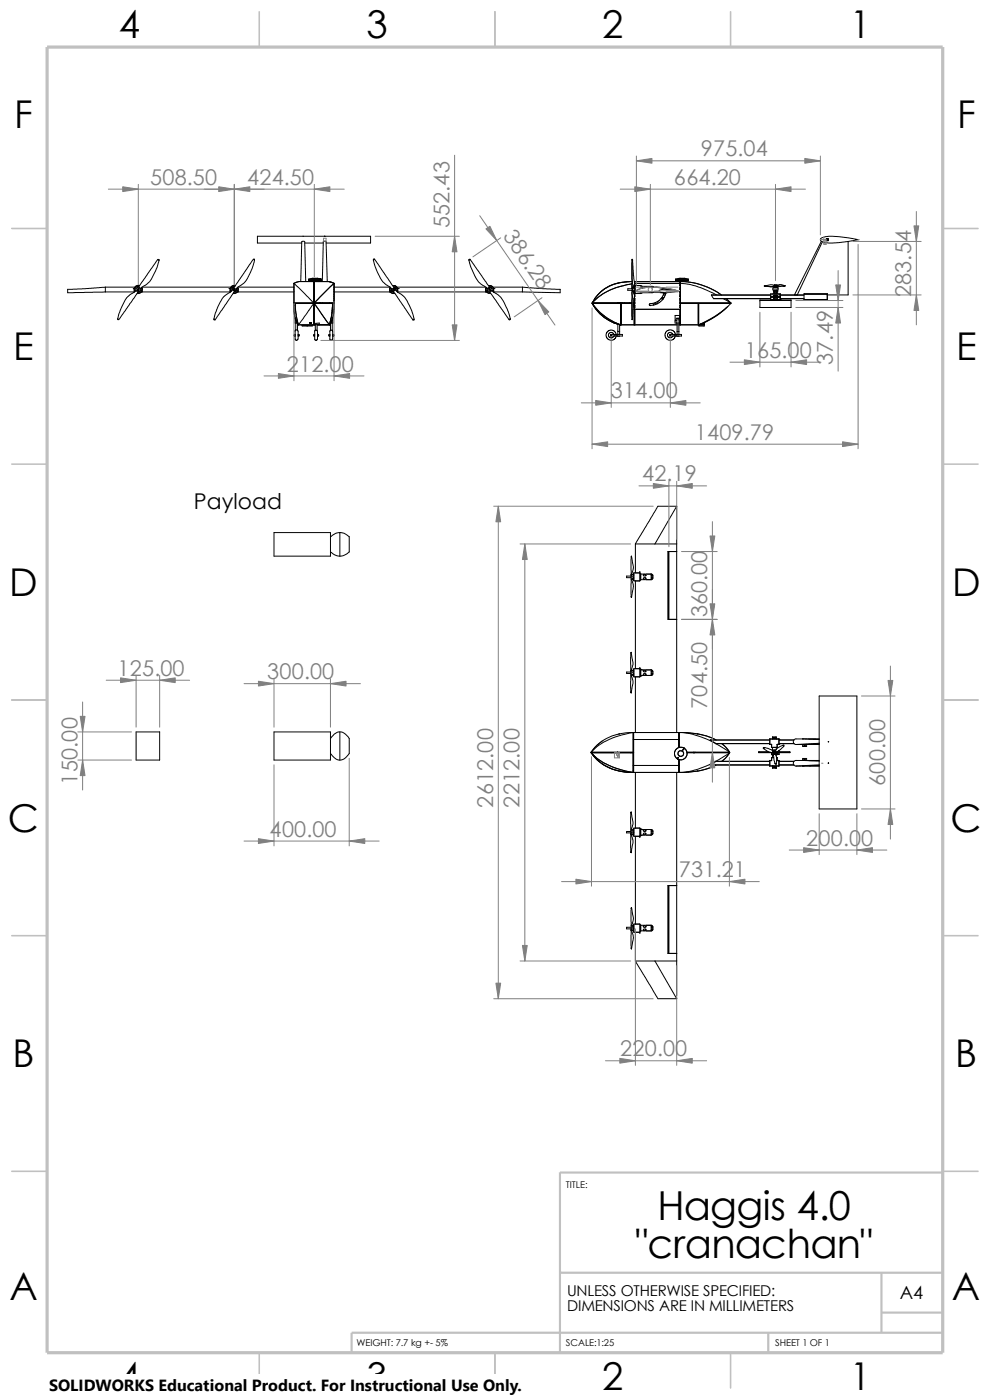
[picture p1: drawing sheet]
<svg xmlns="http://www.w3.org/2000/svg" width="210mm" height="297mm" viewBox="0 0 210 297" stroke-linecap="round" stroke-linejoin="round" font-family="sans-serif">
<path d="M118.8 248.8v38.2M118.8 270h81.2" fill="none" stroke="#c0c0c0" stroke-width=".21"/>
<g fill="none" stroke="#c0c0c0" stroke-width=".34">
<path d="M55 2.5v7.5M105 2.5v7.5M155 2.5v7.5M2.5 48.5h7.5M200 48.5h7.5M2.5 98.5h7.5M200 98.5h7.5M2.5 148.5h7.5M200 148.5h7.5M2.5 198.5h7.5M200 198.5h7.5M2.5 248.5h7.5"/>
<path d="M200 248.5h7.5M55 287v7.5M105 287v7.5M155 287v7.5"/>
</g>
<path d="M200 248.8h-81.2v38.2M118.8 270h81.2M187 278.5h13M187 270v12.7M163 282.7v4.3M200 282.7h-125.4v4.3" fill="none" stroke="#c0c0c0" stroke-width=".47"/>
<path d="M10 10h190v277h-190z" fill="none" stroke="#c0c0c0" stroke-width=".68" stroke-linecap="butt"/>
<g fill="none" stroke="#000" stroke-width=".21">
<path d="M33.7 55.2h.1M33.7 55v.1M33.7 55.2a11.4 11.4 0 0 1-2.4 4.9l-1.5 1.2M33.7 55.2l-.2-.2-.2 .3-4 5.6M53.9 55l.1 .1M53.9 55.1l.1 .1M54 55.2a11.9 11.9 0 0 1-2.3 4.9l-1.5 1-.3 .5M54 55.2l-.2-.2-.2 .2-4.2 6.1M63.8 59.7l.2-8.4 .2-.1 .4 .1 .3 8.4M64 51.6h-9.4v-1.5h24v1.5h-9.4M64.3 50.1h.1M64.6 51.6h4"/>
<path d="M65.5 59.2h.1M65.5 59.5v.1M65.5 59.5h2.4M65.5 59.3h2.4M65.5 59.2h2.4M65.5 59.6h2.4M65.5 59.2v.3M65.5 59.6l.8 .1M66.2 59.1h1.2M66.2 59.1l-.7 .1M66.3 59.7h.1M66.3 59.7h.3"/>
<path d="M66.5 59.7h-3l-1.1 .4M66.5 59.7v4.6M66.7 59.7v4.6M66.7 59.7v4.6h-.2M66.7 59.7h3l1.2 .4M67.4 59.1h-1.2M67.4 59.1l.8 .1M67.6 59.1l.3 .1M67.6 59.1h.1M67.6 59.6h.1M67.7 59.1l.3 .1M67.9 59.6h.1"/>
<path d="M67.9 59.5v.1M67.9 59.5h.1M67.9 59.3h.1M67.9 59.2v.1M67.9 59.2h.1M67.9 59.3v.2M67.9 59.6h-.3M68 59.5h.2M68 59.5v.1M68 59.2v.1M68 59.3v.2M68 59.6h-.3"/>
<path d="M68 59.2h.2M68 59.6h.2M68.2 59.6l-.8 .1M68.2 59.2v.3M68.2 59.5v.1M68.2 59.2l-.2 .1M68.4 59.7l.2-8.4 .1-.1 .5 .1 .2 8.4M68.8 50.1h.2zM79.2 55.2a11.2 11.2 0 0 0 2.5 5l.2 .2a2.69 2.69 0 0 1 1.4 1.2M79.5 55h-.3v.2M79.5 55l-.3 .2M79.5 55l4.3 6.3"/>
<path d="M99.5 55.2a12 12 0 0 0 2.5 5l1.4 1.1M99.7 55h-.2v.2M99.7 55l-.2 .2M99.7 55l4.2 5.9M134.2 55.4l-.1-.4v6.3M134.6 59.7h9.8M134.7 59.7v.4M143.3 59.6l.8 .1M143.3 59.2v.4M143.3 59.5h.6M143.3 59.3h.6M143.3 59.2h.6"/>
<path d="M143.3 59.6h.6M143.9 59.6h.1M143.9 59.5v.1M143.9 59.5h.1M143.9 59.3h.1M143.9 59.2v.1M143.9 59.2h.1M143.9 59.3v.2M143.9 59.2l.2-.1-.1 .1M143.9 59.6h.2h-.1M143.9 59.7h.2M144 59.5v.1"/>
<path d="M144 59.2v.1M144 59.3v.2M144 59.5h2M144 59.2h2M144 59.6h2M144.1 59.1h1.2M144.1 59.1l-.8 .1M144.1 59.1h.1M144.1 59.7h.1M144.2 59.7v.4M144.4 59.7h.8M144.4 59.7v.4"/>
<path d="M144.4 59.7a15.6 15.6 0 0 1 8.6 2.9 15.5 15.5 0 0 0-8.6-2.9zM145.3 59.1l.7 .1M146 59.2l-2 .1M146 59.5v.1M146 59.2v.3M146 59.6l-.8 .1M174.1 50.6a5.7 5.7 0 0 1 3.8-.4l4.1 .6a18.4 18.4 0 0 1-7.4 .6 .51 .51 0 0 1-.5-.8zM174.2 51.2l-5.7 11.4h.6l5.4-11.3M175.3 51v.1M175.3 50.6v.5h.4v-.5M175.3 50.6h.4M175.3 50.6v.1"/>
<path d="M175.4 50.7l-.1 .3h.3v-.3M175.6 50.6l.1 .1M175.7 51l-.1 .1M179.9 51.2v11.4h-4.4M182 50.8h.1M22.4 60.9l-8 .5v.7l8-.2M22.4 60.9v1M22.4 60.9h6.3M22.4 61.9h6.1M25 67.6v.1M25 67.7l.1 .1M28.3 61.2h.2"/>
<path d="M28.5 61.6h.1M28.5 61.2v.7M28.9 61.3l-.3-.1 .1 .6 .1-.1M28.9 61.6l-.2 .1a6.6 6.6 0 0 0-3.2 4.1l-.5 1.8M29.1 61.6l.2 .1zM29.1 61.3h.1M29.2 61l-.1-.3-.4 .3 .2 .1M29.3 62v.2l-.1-.1M29.3 61.9l-3.9 5.7-.2 .2-.2-.2M29.4 61.2l.1 .1zM29.5 61.5v.1M29.5 60.7l-.1 .2"/>
<path d="M29.6 60.6h-.6l-.4 .3-.2 .4 .2 .6M29.8 61.7l.2 .1-.2 .3h-.3v-.2M29.8 61.2l.2-.1v.5M29.8 61.6h.3M30 61.9h18.9M30.1 61l.1 .6-.2 .3-.4 .3h-.5M30.1 60.9h18.9M30.2 61.2v.7M45.4 67.8l.1 .1M45.4 67.7l.1 .1M48.6 61.2h.3M48.8 61.6h.1"/>
<path d="M48.8 61.2v.7M48.9 61.2l.1 .5h.2M49 61.2l.2 .1M49.4 61.3l-.3 .5a6.1 6.1 0 0 0-3.2 4l-.5 1.9M49.4 61.3h.2M49.5 61.6l.1 .1zM49.6 61l-.1-.3-.3 .1-.1 .2 .2 .1M49.7 62l-.2 .1M49.7 60.9l-.4 .2-.1 .5M49.7 61.2h.2l-.1 .1zM49.8 61.5l.1 .1M49.9 60.7h-.2v.2"/>
<path d="M49.9 60.6h-.5l-.4 .3-.2 .4 .2 .6M49.9 61.6l-4.3 6.3-.2-.2M50.1 61.7l.2 .1-.2 .3h-.2l-.1-.2M50.2 61.2l.2-.1v.5h-.2M50.2 61.3l-.1 .4-.4 .2M50.4 61.9h12M50.5 61.2v.7M62.4 65.6a5.4 5.4 0 0 0 .7 2.9l.1 .4M62.4 60.9l-12 .1 .1 .6-.1 .3-.3 .3-.7 .1M62.4 64.4h.3M62.4 60.1v5.5M62.4 60.1l4.1 4.2"/>
<path d="M62.4 64.3h4.1zM62.4 65.6l.1 1.4 .4 1.3M62.4 60.1l.8-.3 .7-.1h5.9l1 .4M62.4 71.1h.1M62.4 71.2h.1M62.4 71.1v.1M62.6 71.3h.1M62.6 71h.1M62.6 71h-.2v.3h.2M62.6 71.1h.1M62.6 71.2h.1M62.6 71v.3"/>
<path d="M62.6 70.3l.1-.3 .5 .1v1.8M62.6 70.3v1.3a.37 .37 0 0 0 0 .4 .37 .37 0 0 0 .4 .2l.2-.3M62.6 67.5l.2 1M62.6 67.5h.1M62.6 67.5v1h.2M62.7 64.4l.1 2 .5 2.5M62.7 64.4h3.8M62.7 64.4v1.9l.6 2.6M62.7 68.5v1.6M62.8 68.5h.3M62.8 67.9h.1M62.9 68.1l.2 .4"/>
<path d="M63.1 68.5h.1M63.1 68.6v1.5M63.2 71.3h.1M63.2 71h.1M63.2 68.9h.1M63.2 71.1h.1M63.2 71.2h.1M63.3 71h.1v.3h-.1M63.3 71v.3M63.3 68.9h3.6M63.4 71.1v.1M64.1 69.1h1.1"/>
<path d="M64.1 68.9v.2M64.1 69.1h.1M64.2 64.4h2.3M65.2 69.1h1.1M65.2 68.9v.2M65.2 69.1h.1M65.2 64.4h.1M65.5 65.9h.1M65.7 68.5h.2M65.7 68.5v-.1l.4 .2M65.7 68.5v.1M65.7 68.5l.3 .1z"/>
<path d="M65.7 68.5h.4M66.3 69.1h.1M66.3 68.9v.2M66.5 64.4h.1M66.5 64.3v4.6v-4.5M66.5 63.8h.1M66.5 65.5h.1M66.5 64.4l-3.2 4.5M66.6 71.1v.1M66.6 63.8v.1M66.7 64.4l3.2 4.5M66.7 64.3h4.2"/>
<path d="M66.7 63.2h.1M66.7 63.4h.1M66.7 63.7h.1M66.7 63.5h.1M66.7 61.7h.1M66.7 64.3v.1M66.7 64.4v4.5v-.3l1-.1v.4M66.7 64.4h.1M66.7 64.4h3.8M66.7 64.4h3.9M66.7 71h.1M66.7 71.3h.1"/>
<path d="M66.7 71h-.1v.3h.1M66.7 71.1h.1M66.7 71.2h.1M66.7 71v.3M66.8 70.1l.4-.1 .2 .3v1.6l-.2 .3h-.2a.51 .51 0 0 1-.2-.8zM67.3 68.9h2.6M67.3 68.8v1.3M67.3 68.8h-.4v1.3M67.4 71h.1M67.4 71.3h.1M67.4 71.1h.1M67.4 71.2h.1"/>
<path d="M67.4 71h.2v.3h-.2M67.4 71v.3M67.6 71.1v.1M67.9 64.3h-.1M68.5 64.3h.1M69.8 71.1v.1M69.9 64.3h.1M70 71.3h.1M70 71h.1M69.9 71h-.1v.3h.1M69.9 71.1h.1M69.9 71.2h.1"/>
<path d="M69.9 71v.3M70 70.1l.4-.1 .2 .3v1.6l-.2 .3h-.2a.51 .51 0 0 1-.2-.8zM70.1 68.6v1.5M70.1 68.5h.1M70.1 68.5h.3M70.3 68.1l-.2 .4M70.4 67.9h.1M70.5 68.5v1.6M70.5 64.4l-.1 2.4-.5 2.1M70.5 67.5h.1M70.6 71.3h.1M70.6 71h.1"/>
<path d="M70.6 67.5l-.2 1M70.6 64.4l-.2 2-.5 2.5M70.6 64.4h.3M70.6 71.1h.1M70.6 71.2h.1M70.6 67.5v1h-.2M70.7 71h.1v.3h-.1M70.7 71v.3M70.8 71.1h.1M70.8 71.2h.1M70.8 71.1v.1M70.9 65.6a7.5 7.5 0 0 1-.9 3.2l-.1 .1"/>
<path d="M70.9 60.9h11.8M70.9 61.9h11.9M70.9 60.1v5.5M70.9 60.1l-4.2 4.2M70.9 65.6l-.2 1.4-.5 1.4M82.7 61.2v.7M82.8 61.2v.5l.3-.1M82.8 60.9l-.2 .7 .2 .4 .5 .3h.5M82.8 61.2l.3 .1M83 61.2l.1 .5 .4 .2M83.2 61.8l-.2 .1 .3 .2 .2 .1v-.3M83.3 60.6h.5l.4 .2 .2 .6-.2 .4"/>
<path d="M83.3 61.6l4.3 6.3M83.4 61.5l-.1 .1M83.5 60.9l.4 .2 .1 .5h.2M83.6 61.6h.1zM83.8 61.3h-.1M83.8 61.3a2.39 2.39 0 0 0 1.3 1.1 7.7 7.7 0 0 1 2.4 4l.3 1.3M84 61.2l.2-.1v.5M84.1 60.9l-.5-.2v.2M84.1 60.9l-.2 .2M84.2 60.9h18.8M84.3 61.9h18.9M84.4 61.6h.1"/>
<path d="M84.7 61.2h-.3v.7M87.8 67.7l-.2 .2M87.8 67.7v.2h-.2M103 61.2v.7M103.1 61.2l.1 .5 .2-.1M103.2 61.2l.2 .1M103.2 61l-.2 .2 .2 .7 .3 .3h.6M103.5 61.8l-.2 .1 .3 .2 .2 .1v-.3M103.6 60.6h.5l.4 .2 .2 .6-.1 .4M103.7 61.2l.1 .1zM103.8 61.5l-.2 .1M103.9 61.9l4.1 5.9"/>
<path d="M103.9 60.9v-.2h.2l.3 .2-.2 .2M103.9 61.6l.2 .1zM104.1 61.3h-.1M104.3 61.2h.3v.4h-.2M104.3 61.6l.2 .2a6.3 6.3 0 0 1 3.1 3.8l.6 2M104.6 60.9h6.2M104.6 61.9h6.2M104.7 61.2h.3M104.7 61.6h.1M104.7 61.2v.7M108.2 67.6v.2h-.2M108.2 67.6l-.2 .2"/>
<path d="M110.8 60.9l8 .5v.7l-8-.2M110.8 60.9v1M125.6 64.4a8.9 8.9 0 0 0 5.5 4.3M125.6 64.3h8.4M125.6 64.4h.1M125.6 64.3v.1M125.6 64.3a8.7 8.7 0 0 1 8.5-4.6 8.7 8.7 0 0 0-8.5 4.6 8.7 8.7 0 0 0 5.5 4.4M125.6 64.4h6.1M125.6 64.4a12.5 12.5 0 0 0 6.1 4.5M129.6 71.1h.1v.1zM130.2 71l-.4-.5-.6 .2-.1 .7 .6 .3M130.2 71.3l-.2 .3-.3 .1"/>
<path d="M130.3 68.5l.3 .1M130.4 71h-.9v.3h.9M130.4 71v.3M130.4 71h.3M130.4 71.3h.3M130.7 71h.2M130.7 71.3h.2M130.7 71v.3M130.7 71.3l-.4 .7-.6 .2M130.7 71l-.3-.7-.6-.3-.6 .1-.5 .4-.1 .5 .1 .7 .5 .4 .5 .1M130.9 71h1.1v.3h-1.1M130.9 71v.3"/>
<path d="M130.9 64.3h.3M131 64.3h.1M131.1 68.7l.3 .2M131.1 68.7l-.5-.2 1.1 .4M131.1 70.3h.3M131.1 71.3h.3M131.1 68.7v2.3M131.1 64.3h.1M131.3 64.3h.4M131.4 64.3h.1M131.4 68.9v2.1M131.4 68.9h.3"/>
<path d="M131.7 64.4v4.5M131.7 64.4h.1M131.7 65h.1M131.7 68.9h11.9M131.8 68.9h2.7M131.8 64.4v4.5M131.8 64.4h2.2h-8.4M131.8 64.4h.1M132 64.3h.1M132.5 64.3h.1M133.5 64.3h.1M134.1 67.7h.1"/>
<path d="M134.1 61.1v.2M134.1 61.2v.1M134.1 61.6v6.2M134.1 60.2a13.7 13.7 0 0 0-8.5 4.1M134.2 61.3v6.5M134.2 60.9v.7M134.2 67.7h.1M134.2 61.1v.2M134.2 61.2l-1 .1v.3h.9M134.2 67.5l-.1 .2M134.2 60.9h.4M134.2 61.3h.1"/>
<path d="M134.2 60.9h.1M134.2 67.6h.1M134.2 61.7v.1a1.96 1.96 0 0 1 .3 1.7l-.3 4.1M134.3 60.9a1.75 1.75 0 0 0 .2-1.8l-.3-4.1-.1 6.3M134.3 61.9h.2M134.4 64.3h.1M134.4 64.4h.1M134.5 61.6l.2 .5-.2-.2M134.5 61.9h.1M134.5 61.2l.2-.1v.5h-.2M134.5 60.9h.1M134.5 61.9l.2 .4"/>
<path d="M134.5 61.6h.2M134.5 61.2h.2M134.5 61.9h.2M134.5 65.6v3.3M134.5 60.7h.2M134.5 64.8h.2v.4h-.2M134.5 63.7h.2v-.4h-.2v2.3M134.5 60.5v.3M134.5 62v.4M134.5 65.6h9.9M134.5 62.2h.2M134.5 64.1h.2v.4h-.2"/>
<path d="M134.6 60.3l.1 .4M134.6 62.5v.4M134.6 60.1h9.8M134.7 60.7l-.2 .2M134.7 60.7l-.2 .5M134.7 65.6v3.3M134.7 60.6v1.7M134.7 60.6l-.2 .3M134.7 60.6h1.2M134.7 62.3h1.2M135.9 60.6l.2 .1v.5M135.9 61.9v.4"/>
<path d="M135.9 60.6l.1 .6M136.1 62.1h.1M136.1 61.9v.3l-.2 .1M136.2 61.9v.2M136.2 60.7v.3M136.2 61h-.1M136.2 62.1h2.1M136.2 60.7h2.1M136.2 61h1.1M136.2 61v.2M136.2 60.7l-.1 .1M136.7 60.8h.6l-.2 .1z"/>
<path d="M137.2 62l.1 .1-.6-.1M137.9 64.4l-.1 .4M138 64.4l-.2 .1v.2l.2 .2M138.3 60.7l.4 .2M138.3 60.7v.2M138.4 60.8l.2 .1zM138.4 62h.2zM138.5 64.4l.2 .2-.1 .2M138.6 60.8v.1M139.1 60.9l3.1 .4 1.5 .4M139.1 60.9l3.6 .7M139.1 60.9a6.4 6.4 0 0 0-4.1 .7l.1 .2 .7 .1 5 .2"/>
<path d="M139.6 63.9l-.2 .5-.5-.1M140 61.6a6.7 6.7 0 0 1 3.8 .2 7.3 7.3 0 0 1-3.9 .1l-.1-.2zM140.3 63.3h.5M140.3 63.4h.4M140.4 63.1h.5M140.5 63.4l.1 .1M140.7 62.6h.4M140.8 62.3h.4M140.8 62.2h.4M140.9 62.1l-.4 1-.7 .7-1 .5-.8 .1M141.2 62.3l-.4 .1M141.2 62.3h.1"/>
<path d="M141.2 62.2h.1M141.2 62.2v.1M141.3 62.1l-.4 1-.9 1-1 .5-1 .2M142.1 61.3h.1M142.2 71.1l.1 .1zM142.2 70.5l-.6 .3 .1 .7 .6 .2 .4-.4M142.2 70.6l.3 .1 .2 .3M143 71h-.9v.3h.9M143 71v.3M143 71h.2M143 71.3h.2M143.2 71h.3"/>
<path d="M143.2 71.3h.3M143.2 68.1v.4h.4M143.2 71v.3M143.3 71l-.3-.7-.7-.3-.9 .2-.3 .8 .2 .8 .6 .4 .9-.2 .5-.8M143.4 67.9l.1 .1zM143.5 71h1.1v.3h-1.1M143.5 71v.3M143.6 68.5h.5M143.6 70.3h.4M143.6 71.3h.4M143.6 68.5v2.5M143.7 67.5h.2"/>
<path d="M143.7 67.5h-.2l-.3 .6M143.7 67.5l-.1 1M143.8 61.8h.1M143.9 67.5l.3 .2M143.9 67.5l.2 1M144 68.5v2.5M144 68.9h4.2M144.2 67.7v.8h-.1M144.2 67.7v-.8h-1v1.2M144.2 65.6v3.3M144.4 60.1a16.9 16.9 0 0 1 7.6 2.5M144.4 65.6v3.3z"/>
<path d="M144.4 60.3h-.2v.4h.2M144.4 64.8h-.2v.4h.2M144.4 63.3h-.2v.4h.2M144.4 61.8h-.2v.4h.2M144.4 60.1v5.5M144.4 61h-.2v.4h.2M144.4 62.5h-.2v.4h.2M144.4 64.1h-.2v.4h.2M148.1 64.4v4.5zM148.1 64.4h.1M148.2 64.4v4.5M148.2 64.4h.1"/>
<path d="M148.2 64.4h6.8M148.3 69.1h1.1M148.3 68.9v.2h1.1M149.3 68.5l.1 .2M149.4 68.5v.2M149.4 68.7h.1M149.4 68.7h-.8h.8M149.4 68.9v.2M149.4 68.7v.2h-1M150.9 62.6l.5 .8h12.1M150.9 62.6h12.6M151.4 63.3h12.1"/>
<path d="M153.5 63.4l1.5 .9M154.1 63.4l.9 .8zM154.1 65.2a17.6 17.6 0 0 1-5.9 3.7M154.3 65.1a16.9 16.9 0 0 1-6.1 3.8M154.4 65h.1M154.5 64.4h.5M154.9 64.2h.1M155 64.4a21 21 0 0 1-6.8 4.5M155 64.3h-10.6h10.7v.1h-10.7h3.8M155 64.2v.1M155 64.4h.1M161.2 63.6h6.6v1.6h-6.6z"/>
<path d="M161.2 63.8h6.6M162.1 60.7h.2M162.3 60.7l1.9 .1M162.3 60.7h.1M162.4 60.6l-.3 .1M162.4 60.6l-.1 .1M163.5 62.6h-12.6M163.5 63.1h.6M163.5 62.9h.6M163.5 63.5h2M163.5 62.4v.5M163.5 63.1v.4"/>
<path d="M163.5 62.4h2M163.5 63.5l2.2 .1M163.5 63v.1M163.9 63.6h.1M164 61.1v.4h1l.1-.4M164 61.1h1.1M164.1 62.7v.2M164.1 63.1v.1M164.1 62.9h.1M164.1 62.7h.1M164.1 63.1h.1M164.1 63h.1"/>
<path d="M164.1 63.2h.1M164.1 61.8h.9M164.1 61.8h.1M164.2 60.8h.1M164.2 63.2h.1M164.2 63.1h.1M164.2 62.9h.1M164.2 62.7h.1M164.2 62.7h-.1M164.2 62.7h.7M164.2 63.2h.7M164.2 62.7v.2"/>
<path d="M164.2 63.1v.1M164.2 63h1.3M164.2 62.9h.7M164.2 60.6h.1M164.2 60.6v.2M164.3 60.5h.1M164.3 60.5l-.9-.1-1 .2M164.3 60.8h.3M164.3 62h.1M164.3 60.5v.3M164.3 60.5l-.1 .1M164.3 62h-.2v-.4h.9v.4h-.2"/>
<path d="M164.3 60.8h.1M164.3 62v.4M164.3 62l-.3 .4M164.3 60.5l.3 .3M164.3 60.5l.1 .1M164.3 60.5l.1-.1 .2 .2M164.3 60.4l.6 .3M164.4 60.6l.3 .2M164.4 61.5v.1M164.4 62.4v-.4h.2v.4M164.4 60.8v.2M164.6 60.8v.2"/>
<path d="M164.6 60.6l.3 .1M164.6 60.5h.2M164.6 60.6v.1M164.6 60.8h.1M164.6 60.6l.2 .1M164.7 60.5h.1M164.7 61.5v.1M164.7 60.8h.1M164.7 60.8h-.1M164.7 60.8h.3M164.8 62v.4M164.8 62h.1"/>
<path d="M164.8 62l.3 .4M164.8 60.5h.1M164.8 60.5l.9-.1 .8 .2M164.8 60.5a2 2 0 0 1 1.7 .1M164.9 62.9h.1M164.9 60.7h.1M164.9 62.7v.2M164.9 62.7h.1M164.9 63.2h.1M164.9 60.7l-.2 .1M164.9 60.7l.1 .1M164.9 63.1v.1"/>
<path d="M164.9 61.8h.1M164.9 63.1h.1M165 61.8h-.9M165 63.1h.1M165 62.9h.1M165 62.7v.2M165 63.1v.1M165 62.9h.5M165 63l-.1 .1M165 63.2h-.1M165 60.8h.1M165.1 61.1h-1.1"/>
<path d="M165.1 63.6h.1M165.5 62.4h.1M165.5 63.5h.1M165.5 62.4h-2M165.5 62.4v.5M165.5 63.1v.4M165.5 63.1h.1M165.5 63v.5M165.5 62.9h.1M165.5 63.3h5.1M165.5 62.6h5.1M165.5 63.4h5.1"/>
<path d="M166.3 60.7l-1.3 .1M166.5 60.6v.1M166.5 60.6h.1M166.5 60.6l-.2 .1M166.5 60.7h-.2M170.6 63.5h4.9M170.6 62.4h4.9M170.6 62.4v1.1M170.6 62.4h.1M175.5 63.5h.1M175.5 62.4h.1M175.5 62.4v1.1"/>
<path d="M58.1 113h12v5h-12zM70.1 117.1l.3 .2a2.69 2.69 0 0 0 1.7 .7M72.1 113a2.78 2.78 0 0 1 2 .9v3.2l-.2 .2a2.68 2.68 0 0 1-1.8 .7M72.1 113a2.98 2.98 0 0 0-2 .9M72.1 113v5M133.9 118l.2 .9a3.7 3.7 0 0 1-.1 3M133.9 118v4.2M133.9 118v.1M134.8 115.4h4.1M134.8 115.4v6.1h.9M138.9 115.4h4.7M141.7 117h1.9h-1.7v14.4h1.7h-1.9z"/>
<path d="M141.8 117v14.4M143.6 107.4h-3.4a.72 .72 0 0 0-1 .6l-4.4 7.4M143.6 107.4v8M143.6 115.4v40M143.6 107.4l-4.7 8M133.8 138.6v4M133.9 138.5v-.1l.1 .9a3.8 3.8 0 0 1-.1 2.9M133.9 122.2v.1M133.9 122.2h-1v.4h1M133.9 121.9h.3M133.9 121.9v4.7M133.9 121.9v.1"/>
<path d="M133.9 138.4v.2M133.9 121.8v.1M134 122.7l.1 .6a5.9 5.9 0 0 1-.1 3.1l-.1 .3M134 122.9h.3M134.2 122l.2-.2-.2 .6h.2v.5l-.2-.2M134.2 122.7h.2M134.2 122h.2M134.2 122.7l.2 .4M134.2 121.9v.1M134.4 123.1h.1M134.4 123.1l.1 .1M134.5 121.5v1.7"/>
<path d="M134.5 121.5l-.3 .4M134.5 121.5h1.2M134.5 123.2h1.2M135.7 121.5l.1 .1M135.7 121.5v1.7M135.7 123.2h-.9v18.7h.9M135.8 121.3l-.1 .2M135.8 123.2h-.1M135.9 122.9v.1M135.9 121.7v1.4M135.9 121.8h.1M135.9 121.8h2.3"/>
<path d="M135.9 123h2.2M135.9 123h.1M135.9 121.8v1.2M136.4 122l.5-.1 .1 .2a.35 .35 0 0 1-.6-.1zM136.5 121.8l.1 .4M136.6 122.6l-.1 .3M136.6 122.6l.3-.1a.19 .19 0 0 1 .1 .2 .19 .19 0 0 1-.2 .2h-.1a.18 .18 0 0 1-.2 0 .18 .18 0 0 1 0-.3zM137.1 121.8h1M137.1 123h1M138.1 121.8v1.2M138.1 121.8l.4 .3v.6l-.4 .3M138.2 122l.1-.1 .1 .3h-.2z"/>
<path d="M138.2 122.6h.2v.1l-.1 .1zM138.3 122v.2zM138.3 122.6v.1zM138.4 122.6h.1M28.9 155.3h5v5.9h-5zM58.1 155.3h12v5.9h-12zM70.1 159.9l.2 .2a2.43 2.43 0 0 0 1.8 1.1M72.1 155.3v5.9M72.1 155.3a2.56 2.56 0 0 0-2 1.4M72.1 155.3a2.42 2.42 0 0 1 2 1.4v3.2a2.51 2.51 0 0 1-2 1.3M125.4 159.7a13 13 0 0 0 7.3 3.9l1.6 .3M125.4 159.6v.1"/>
<path d="M125.4 159.6h8.9M125.4 159.7h8.9M125.4 159.7h.1M125.5 159.8a10.2 10.2 0 0 0 8.8 4.1M125.5 159.8a10 10 0 0 0 8.8 4.1M127.8 157.2l-1.1 .9-1.2 1.4M129.7 159.7h.1M131 159.6h.1M131.3 159.7h.1M131.4 155.7h-.2M131.4 155.7h.1M131.5 159.7h.1"/>
<path d="M133.7 159.7h.2M133.8 142.5h.1M133.8 142.6h-.9v.3h.9M133.8 142.8v4.1M133.9 142.2l-.1 .1M133.9 146.9h.1M133.9 142.2h.3M133.9 143l.1 .6a5.4 5.4 0 0 1-.1 3.1v.2M133.9 142.2v1h.4M133.9 142.5l-.1 .1M134.2 142.3l.2-.2v.4l-.2 .1 .2 .2v.5l-.2-.2M134.2 143.1h.2"/>
<path d="M134.2 142.3h.2M134.2 143.1l.3 .5M134.2 142.2v.1M134.3 159.6h.1M134.3 159.7h.1M134.3 156.9h9.8M134.3 156.9v5.5M134.3 155.4h9.8M134.3 155.4a9.9 9.9 0 0 0-8.9 4.2M134.3 155.4v4.2M134.3 155.4a14.9 14.9 0 0 0-8.9 4.2h.4M134.3 159.7v4.2"/>
<path d="M134.3 155.4v1.5M134.4 142h.1M134.4 155.4v8.5M134.5 141.9v1.7M134.5 141.9l-.3 .3M134.5 141.9h1.2M134.5 143.6h1.2M135.7 141.9l.6 .2M135.7 141.9l.2 .1M135.7 141.9v1.7M135.7 143.6h-.9v11.8M135.8 141.6l-.1 .3"/>
<path d="M135.9 143.3h.1M135.9 142v1.5M135.9 141.9v.1M135.9 142.1v.1M135.9 142.1h2.3M135.9 143.3h2.2M135.9 142.1v1.2M136.3 143.3l-.6 .3M136.4 142.3l.3-.1a.22 .22 0 0 1 .3 .1 .22 .22 0 0 1 0 .2 .36 .36 0 0 1-.6-.2zM136.5 142.2l.1 .3M136.5 143l.4-.1a.22 .22 0 0 1 0 .3 .22 .22 0 0 1-.3 0 .22 .22 0 0 1-.1-.2zM136.6 143l-.1 .3"/>
<path d="M137.1 142.1h1M137.1 143.3h1M138.1 142.1v1.2M138.1 142.1l.3 .1a.75 .75 0 0 1-.2 1.1h-.1M138.2 142.9l.1-.1 .1 .2-.2 .1zM138.3 142.4v.1zM138.3 143h.1M144 155.4v3.2M144.1 155.4a16.6 16.6 0 0 1 7.7 1.6M144.1 155.4a17.6 17.6 0 0 1 7.7 2.3M144.1 155.4v3.2M144.1 155.4l2.5 .1a14 14 0 0 1 5.3 1.5"/>
<path d="M144.1 155.4v1.5M144.1 156.9v1.6M144.7 159.3a.62 .62 0 0 0-.8 .2 .62 .62 0 0 0 .2 .9M144.7 159.4a.58 .58 0 0 0-.8 .2 .58 .58 0 0 0 .2 .8M144.7 159.3v.1M144.7 159.3a.62 .62 0 0 1 .2 .9 .62 .62 0 0 1-.8 .2M144.7 159.4a.58 .58 0 0 1 .2 .8 .58 .58 0 0 1-.8 .2M144.9 159h.1M144.9 159l-.2 .3M145.1 158.7h.1M145.1 158.7l-.2 .3M145.1 158.7a1.33 1.33 0 0 0-1.8 .4 1.33 1.33 0 0 0 .4 1.9"/>
<path d="M145.2 158.7l-.2 .3M145.2 158.7h.1M145.2 158.7a1.33 1.33 0 0 1 .3 1.9 1.33 1.33 0 0 1-1.8 .4M145.8 159.6h8.9M145.8 159.7h8.9zM147.2 159.6h.1M147.2 159.7h.1M147.3 159.7h-.1M147.4 159.7h.1M147.4 159.6h.1M147.9 155.7h.1M150.7 157l1.1 .7"/>
<path d="M150.7 157h12.6M151.8 157.7v.1M151.8 157.7h11.5M151.8 157.7h.1M151.8 157.8l2.9 1.8M151.8 157.8h11.5M154.7 159.6h.1M154.7 159.7l-2.9 1.8M154.7 159.7h.1M154.8 159.6l-.9-1.2-.8-.6 1.1 .9 .6 .9-.8 1.2-.9 .7 .8-.6 .9-1.2M154.8 159.6h.1M154.8 159.7h.1"/>
<path d="M154.8 159.6v.1M161 159.6h2.4M161 159.6h2.7v.5M162.1 158.8l.9 .7 1 .2M162.2 158.6l-.1 .2M162.2 158.6l1.4 .4 .5 .4M162.2 158.6l-.3 .1 .2 .1M163 159.5h-2v.2h2.7M163.3 157h-12.6M163.3 156.8h1.9M163.3 156.8v1.1M163.3 157.9h.1"/>
<path d="M163.3 156.8h.1M163.3 157.9h.3M163.6 157.9l.1 .1M163.6 157.9h.1M163.7 158.5v.1M163.7 158h.1M163.7 158.5h.1M163.7 158v.5M163.7 159.7h.1M163.7 158.5h1.1M163.7 158.6h1.1M163.8 159.2h.2"/>
<path d="M163.9 158.6v.6l.3-.2 .4 .2M163.9 159.2h.1M163.9 156.7h.1M163.9 156.7l-.1 .1M163.9 156.7v.1M163.9 156.4v.3M163.9 156.4h.1M163.9 156.7h.7M163.9 156.4h.8M164 159.5v.2M164 159.7h.1M164 159.7l.1 .2"/>
<path d="M164 159.5l.1 .4M164 159.5h.1M164 159.6h.1M164 159.5v.1M164 159.6l.1 .3M164.1 159.9h.1M164.1 159.3l.4 .2M164.1 159.4h.1M164.1 159.9l.3 2.1M164.1 159.9h.2M164.1 159.4l-.1 .1M164.1 159.9l.2 .1"/>
<path d="M164.2 159.4l-.2 .2M164.2 159.4l-.2 .1M164.2 159.4h.1M164.2 159.4l.3 .1M164.2 159.8l.1 .1M164.2 159.9h.1M164.2 159.8h.1M164.2 159.8v.1M164.2 156.5l.1 .1zM164.3 159.9h.1M164.3 159.8h.1M164.3 159.9h-.1"/>
<path d="M164.3 160h.1M164.4 159.3l.1 .2M164.4 159.3l-.1 .1M164.4 159.3l-.3 .1M164.4 159.8h-.1M164.4 159.7h.1M164.4 159.7v.2M164.4 159.7h.2M164.5 159.9l-.2 .1M164.5 159.5h.1M164.5 159.8v.1M164.5 159.7h.1"/>
<path d="M164.5 159.7h-.1M164.5 159.9l.3 1-.1 1M164.5 159.6l-.2 .3M164.5 159.5v.2M164.5 159.8h-.2M164.5 159.5l.1 .1M164.5 159.7l-.2 .2M164.6 159.6h.1M164.6 159.6l-.1 .1M164.6 159.6l-.1 .3M164.6 156.7v.1M164.6 156.7h.1"/>
<path d="M164.7 156.7l.1 .1M164.7 156.4l-.1 .3M164.7 156.4v.3M164.7 158.6v.4M164.8 159.5l-.3 .6h.3M164.8 159.6h.1M164.8 159.7h.1M164.8 158.5v.1M164.8 158h.1M164.8 158.5h.1M164.8 158v.5M164.8 159.5v.6"/>
<path d="M164.9 158v.5M164.9 159.5v.6M164.9 158.5l-.1 .1M164.9 159.5v.5M164.9 157.9h.3M164.9 157.9h.1M164.9 157.9v.1M164.9 157.9l-.1 .1M165 159.6h.1M165 159.7h.1M165.2 159.3h.1M165.2 156.8h.1"/>
<path d="M165.2 157.9h.1M165.2 156.8v1.1M165.2 159.3v.7M165.3 159.3h.1M165.3 159.3l-.1 .7M165.3 159.6h2.3M165.3 159.5h2.3v.2h-2.3M165.3 157.7h3.1M165.3 157h3.1M165.3 156.9l.1 .1M165.3 156.8v1.1M165.3 157.8h3.1"/>
<path d="M165.3 157.9h-.1M165.4 157.8h-.1M166.1 158.1l.1 .3M166.1 158.1l-1.2 .6-.5 .6M166.2 158.4l-.9 .9-.7 .3M166.3 158.1h-.2M166.3 158.1l-.1 .3M166.3 158.1h.1M168.9 157.9h4.9M170.3 157.9h.1M170.3 156.8l3.5 .1M170.3 156.8h.1"/>
<path d="M170.3 157.9v.1M170.3 158v.4M170.3 158h.1M170.3 158h.8M171.1 158v.4h-.8M171.2 157.9l-.1 .1M171.6 156.8h2.2M171.6 157.9h2.2M173.8 147.7h8v23.9h-8zM173.8 157.8l-3.5 .1M173.8 156.8h-4.9a.59 .59 0 0 0-.6 .6 .59 .59 0 0 0 .6 .5M173.8 157.7l-4.9 .2"/>
<path d="M175.7 157.3l.1 .1zM133.8 176.4h-.9v.3h.9M133.8 172.4v4.1M133.8 177l.1 .1M133.8 176.7v3.2l.1 .9M133.8 176.7h.1M133.9 172.3v.2v-.1M133.9 172.3h.1M133.9 177.1h.4M133.9 176.7h.1M133.9 172.3l.1 .8a5 5 0 0 1-.1 3.1M133.9 177.1l.1 .4a4.5 4.5 0 0 1-.1 3v.3"/>
<path d="M134.2 176.1l.2-.2-.2 .7h.2v.5l-.2-.2M134.2 176.1h-.3v1M134.2 177.1l.2 .2M134.2 176.9h.2M134.2 176.1h.2M134.2 176.9l.2 .4M134.2 176.1h.1M134.3 163.5h.1M134.3 162.4h9.8M134.3 163.9h9.8M134.3 162.4v1.3M134.4 177.3l.1 .1"/>
<path d="M134.5 175.7v1.7M134.5 175.7l-.3 .4M134.5 175.7h1.2M134.5 177.4h1.2M134.8 163.9v11.8h.9M135.7 175.7l.6 .3M135.7 177.4l.1 .2M135.7 177.4h-.9v18.6h.9M135.7 175.7v1.7M135.9 177.1v.1M135.9 176h.1M135.9 175.8v1.5"/>
<path d="M135.9 177.3l-.2 .1M135.9 177.3h.1M135.9 177.2h2.2M135.9 176h2.2M135.9 176v1.2M136.3 177.2l-.6 .2M136.5 176.1l.3-.1 .2 .3a.32 .32 0 0 1-.3 .1 .32 .32 0 0 1-.2-.3zM136.5 176l.1 .3M136.6 176.8l-.1 .3M137.1 176h1M137.1 177.2h1M138.1 176v1.2"/>
<path d="M138.1 176h.1a.75 .75 0 0 1 .2 1.1l-.3 .1M138.2 176.2l.1-.1 .1 .3h-.2zM138.2 176.7h.2v.3l-.2-.1zM138.3 176.2v.2zM138.3 176.8v.1zM138.4 176.3h.1M143.6 163.9v40M143.7 161h.1M143.7 161l.2-.3-.2 .3M144 161.1v2.8M144.1 162.4v-1.2v2.7M144.1 163.9l2.5-.2a14 14 0 0 0 5.3-1.4 16 16 0 0 1-7.8 1.6z"/>
<path d="M144.1 162.4v1.5M147.9 163.6h.1M151.8 161.6l-1.1 .7h12.6M151.8 161.5h11.5M151.8 161.5v.1M151.8 161.6l-.7 .3a16.7 16.7 0 0 1-7 2M151.8 161.5h.1M163.3 162.5h1.9M163.3 161.4v1.1M163.3 161.4h.1M163.3 161.4h.3M163.3 161.3h.3"/>
<path d="M163.3 161.3v.1M163.6 161.3v.1M163.7 160.1h.1M163.7 161.3h.1M163.7 161.3h-.1M163.7 160.1v-.5l.1 .4 .3 .1M163.7 160.1h.3M163.7 160.7v.6M163.7 160.7h.4M163.7 160h.2M163.7 160.7h.1M163.7 161.3l-.1 .1"/>
<path d="M163.8 162.5l.1 .1M163.9 162.6v.3M163.9 160.1v.6M163.9 162.6h.1M163.9 162.5v.1M163.9 162.9h.1M163.9 162.6h.7M163.9 162.9h.8M164.4 162l.2 .1M164.6 162.1h.1M164.6 160.1h.2M164.6 162.5v.1"/>
<path d="M164.6 162.6h.1M164.6 162.9h.1M164.6 162.6v.3M164.7 161.9l-.1 .2M164.7 162.9h.1M164.7 160.1v.3M164.7 162.6v.3M164.7 160h.1M164.7 161.9l-.3 .1M164.7 162.5v.1M164.8 160.7h.1M164.8 160.1h.1"/>
<path d="M164.8 161.3l.1 .1M164.8 160.7v.6M164.8 161.3h.1M164.8 160.7l.1 .6M164.9 161.3h.1M164.9 160.1h-.1M164.9 160h.1M164.9 161.4h.3M164.9 160h.3M164.9 161.3h.3M164.9 161.3v.1M164.9 160v.1"/>
<path d="M165.2 160h.1M165.2 162.5h.1M165.2 161.3v.1M165.2 161.4v1.1M165.2 161.4h.1M165.2 161.3l.1 .1M165.3 161.4l-.1 1.1M165.3 161.5h3.1M165.3 162.3h3.1M168.9 162.5h4.9M170.3 161.3h.1M170.3 162.5h.1"/>
<path d="M170.3 160.9v.4M170.3 161.3l3.5 .2M170.3 161.3h.8M170.3 160.9h.8v.4M171.1 161.3h.1M171.6 161.4h2.2M173.8 162.4l-3.5 .1M173.8 161.3h-4.9a.59 .59 0 0 0-.6 .6 .59 .59 0 0 0 .6 .6M173.8 162.3l-4.9 .2M175.7 161.9h.1zM175.7 162h.1M175.7 161.8h.1"/>
<path d="M133.9 180.7v.1M133.9 197.4v.1M133.9 196.7h-1v.4h1v4M133.9 197v.1M133.9 197.4h.4M133.9 180.8h.1M133.9 197.3v.1M133.9 192.5l.2 .9a3.3 3.3 0 0 1 0 2.7l-.1 .5M133.9 192.5v.1M133.9 192.5v4.9M134 197.4l.1 .4a6.1 6.1 0 0 1-.1 3.2l-.1 .3M134 196.4h.2"/>
<path d="M134.2 196.5l.2-.2v.4l-.2 .1 .2 .2v.4l-.2-.1M134.2 197.4l.2 .2M134.2 197.3h.2M134.2 196.5h.2M134.2 197.3l.3 .5M134.4 196.2h.1M134.5 196v1.8M134.5 196l-.3 .5M134.5 196h1.2M134.5 197.8h1.2M135.7 196l.1 .1M135.7 197.7l.1 .3"/>
<path d="M135.7 197.8h-.9v6.1M135.7 196v1.7M135.8 197.7l-.1 .1M135.9 197.4v.1M135.9 196.2v1.4M135.9 196.3h.1M135.9 197.5h.1M135.9 197.5h2.2M135.9 196.3h2.2M135.9 196.3v1.2M136.4 196.5l.3-.2 .3 .2v.2h-.3zM136.5 196.4l.1 .3"/>
<path d="M136.5 197.1h.5a.26 .26 0 0 1-.2 .3 .26 .26 0 0 1-.3-.2zM136.6 197.1l-.1 .3M137.1 196.3h1M137.1 197.5h1M138.1 196.3v1.2M138.1 196.3l.4 .3v.7l-.4 .2M138.2 196.6l.2-.1v.2h-.2zM138.2 197.1l.1-.1 .1 .2-.2 .1zM138.3 197.1v.1zM138.4 197.1h.1M141.7 187.9h1.9h-1.7v14.4h1.7h-1.9zM141.8 187.9v14.4"/>
<path d="M133.9 201.1v.2M134.8 203.9h4.1M134.8 203.9l4.5 7.5a.59 .59 0 0 0 .9 .5h3.4M138.9 203.9h4.7M138.9 203.9l4.7 8M143.6 203.9v7.3M143.6 211.8v.1"/>
<circle cx="29.3" cy="61.4" r=".16"/>
<circle cx="29.4" cy="61.4" r=".5"/>
<circle cx="49.7" cy="61.4" r=".17"/>
<circle cx="83.4" cy="61.2" r=".07"/>
<circle cx="83.5" cy="61.4" r=".16"/>
<circle cx="103.9" cy="61.4" r=".5"/>
<circle cx="103.9" cy="61.4" r=".17"/>
<circle cx="138.3" cy="142.5" r=".14"/>
<circle cx="164.2" cy="159.6" r=".11"/>
<circle cx="164.3" cy="159.6" r=".09"/>
<circle cx="164.3" cy="156.6" r=".12"/>
<circle cx="165.1" cy="159.6" r=".09"/>
<circle cx="170.7" cy="158.2" r=".08"/>
<circle cx="136.8" cy="176.9" r=".26"/>
<circle cx="164.3" cy="162.7" r=".09"/>
<circle cx="164.3" cy="162.7" r=".13"/>
<circle cx="170.7" cy="161.1" r=".08"/>
<circle cx="138.3" cy="196.6" r=".05"/>
</g>
<g fill="none" stroke="#808080" stroke-width=".21">
<path d="M29.3 39.1v21.3M49.7 39.1v21.3M66.7 39.1v19.6M96.4 32.9v39.3M135 33.1v27.5M135 34.1h39M138 39.1v21.3M164.5 39.1v20.4M174 33.1v16.7M23 40.1h50M68.6 50.5h.6v.6h-.6zM79.6 50.1h17.9"/>
<path d="M101.8 45.8l15.9 23.2M106.2 50.5l-5.9 4M131.6 40.1h39.3M174 50.8h1.2v1h-.4v-1M174.8 50.3v.5M177.8 57.4v21.3M180.9 51.2h14.5M182 50.8h.1M182 51.9v43.3M194.4 44.9v24M56 79.8h21.2M62.4 64.3v16.5"/>
<path d="M68.1 72.2h29.4M70.9 64v16.8M115 63.2l-5.9 4M125.6 65.3v29.9M129.7 72.1v14.3M135 61.6v.2h2.5M135 60.9h2.5M135 61.9h2.5M135 61.6l1-.4a15.1 15.1 0 0 1 7.8 .6l-2.2-.2-5.9 .3-.6-.1zM138.8 61.8h1.2M138.8 60.9h1.2M138.8 61.9h1.2"/>
<path d="M141.3 61.8h2.5M141.3 60.9h2.5M141.3 61.9h2.5M142.2 72.1v14.3M154.9 76.8h19.3M161.2 66.3v11.6M167.8 66.3v11.6M168.8 63.8h10M168.8 65.2h10M180.9 62.6h14.5M123.3 85.5h25.2M125.6 94.2h56.4"/>
<path d="M104.7 107.4h33.9M105.7 107.4v104.5M110.3 115.4h23.5M111.3 115.4v88.5M135.6 103.1h14.3M141.9 102.1v13.9M143.6 102.1v12.3M144.6 117h7.5M151.1 110.7v55.2M144.6 131.4h7.5M16.5 155.3h11.4M17.5 148.9v18.7"/>
<path d="M22.5 144.3h17.7M28.9 143.3v11M33.9 143.3v11M51.8 145h24.7M58.1 144v10.3M70.1 144v10.3M130.3 159.7h1.1v1.1h-1.1zM130.5 159.7v.1h.2v-.1M130.9 159.9l.3 .1-.1 .3-.2-.1zM182.8 147.7h7.1M188.9 141.3v36.7M16.5 161.2h11.4"/>
<path d="M51.8 178.4h28.6M58.1 162.3v17.2M74.1 160.9v18.6M125.5 160.5v27.5M131.4 160.4h-.4v.3h.4M154.7 160.7v27.3M173.8 172.6v8.7M174.3 161.9h.3M181.8 172.6v8.7M182.8 171.6h7.1M119.1 187h42M134.8 197.1v28.9"/>
<path d="M167.4 180.3h20.7M104.7 211.9h33.9M110.3 203.9h23.5M143.6 204.9v21.1M128.4 225h21.5"/>
<circle cx="137.9" cy="61.4" r=".43"/>
</g>
<g fill="#808080" stroke="#808080" stroke-width=".21">
<path d="M150.6 113.7h1l-.5 3.3z"/>
<path d="M151.1 131.4l.5 3.3h-1z"/>
<path d="M151.1 159.6l.5 3.3h-1z"/>
<path d="M150.6 128.1h1l-.5 3.3z"/>
<path d="M143.6 103.1l3.3-.5v1z"/>
<path d="M138.6 102.6l3.3 .5-3.3 .5z"/>
<path d="M110.8 200.6h1l-.5 3.3z"/>
<path d="M111.3 115.4l.5 3.3h-1z"/>
<path d="M105.2 208.6h1l-.5 3.3z"/>
<path d="M105.7 107.4l.5 3.3h-1z"/>
<path d="M131.5 224.5l3.3 .5-3.3 .6z"/>
<path d="M143.6 225l3.3-.5v1.1z"/>
<path d="M188.9 171.6l.5 3.3h-1z"/>
<path d="M188.4 144.4h1l-.5 3.3z"/>
<path d="M181.8 180.3l3.3-.5v1z"/>
<path d="M170.5 179.8l3.3 .5-3.3 .5z"/>
<path d="M122.2 186.5l3.3 .5-3.3 .5z"/>
<path d="M154.7 187l3.3-.5v1z"/>
<path d="M33.9 144.3l3.3-.5v1z"/>
<path d="M25.6 143.8l3.3 .5-3.3 .5z"/>
<path d="M17 152h1l-.5 3.3z"/>
<path d="M17.5 161.2l.5 3.3h-1z"/>
<path d="M54.8 177.9l3.3 .5-3.3 .5z"/>
<path d="M74.1 178.4l3.3-.5v1z"/>
<path d="M54.8 144.5l3.3 .5-3.3 .5z"/>
<path d="M70.1 145l3.3-.5v1z"/>
<path d="M59.1 79.2l3.3 .6-3.3 .5z"/>
<path d="M70.9 79.8l3.3-.6v1.1z"/>
<path d="M66.7 40.1l3.3-.5v1z"/>
<path d="M46.4 39.6l3.3 .5-3.3 .5z"/>
<path d="M49.7 40.1l3.3-.5v1z"/>
<path d="M26 39.6l3.3 .5-3.3 .5z"/>
<path d="M96.4 50.1l.5 3.3h-1z"/>
<path d="M95.9 68.9h1l-.5 3.3z"/>
<path d="M103.1 48.6l.8-.6 1.5 3z"/>
<path d="M114.1 63.8l2.3 2.4-.8 .6z"/>
<path d="M177.3 60.5h1l-.5 3.3z"/>
<path d="M177.8 65.2l.5 3.3h-1z"/>
<path d="M178.7 93.7l3.3 .5-3.3 .5z"/>
<path d="M125.6 94.2l3.3-.5v1z"/>
<path d="M167.8 76.8l3.3-.5v1z"/>
<path d="M157.9 76.3l3.3 .5-3.3 .5z"/>
<path d="M142.2 85.5l3.3-.5v1z"/>
<path d="M126.4 85l3.3 .5-3.3 .5z"/>
<path d="M164.5 40.1l3.3-.5v1z"/>
<path d="M134.7 39.6l3.3 .5-3.3 .5z"/>
<path d="M170.7 33.6l3.3 .5-3.3 .5z"/>
<path d="M135 34.1l3.3-.5v1z"/>
<path d="M194.4 62.6l.5 3.3h-1z"/>
<path d="M193.9 47.9h1l-.5 3.3z"/>
</g>
<path d="M10.4 291.5h100.4v5.5h-100.4z" fill="#fff"/>
<g font-size="8.5">
<text x="139.5" y="258.7">Haggis 4.0</text>
<text x="134.8" y="266.9">&quot;cranachan&quot;</text>
</g>
<g font-size="8.1">
<text x="25.2" y="8">4</text>
<text x="77.7" y="8">3</text>
<text x="127.7" y="8">2</text>
<text x="180.3" y="8">1</text>
<text x="3" y="27.2">F</text>
<text x="203" y="27.2">F</text>
<text x="2.8" y="76.5">E</text>
<text x="202.8" y="76.5">E</text>
<text x="1.9" y="126.4">D</text>
<text x="202" y="126.4">D</text>
<text x="1.7" y="176.4">C</text>
<text x="201.6" y="176.4">C</text>
<text x="2.7" y="226.4">B</text>
<text x="202.6" y="226.4">B</text>
<text x="2" y="275.7">A</text>
<text x="201.9" y="275.7">A</text>
<text x="25.2" y="294.9">4</text>
<text x="77.7" y="294.9">3</text>
<text x="127.7" y="294.9">2</text>
<text x="180.3" y="294.9">1</text>
</g>
<g font-size="4.6" fill="#808080">
<text x="148.7" y="33.2">975.04</text>
<text x="31.8" y="39.2">508.50</text>
<text x="52.4" y="39.2">424.50</text>
<text x="143" y="39.2">664.20</text>
<text x="95.3" y="48.4" transform="rotate(-90 95.3 48.4)">552.43</text>
<text x="106.6" y="50.1" transform="rotate(55 106.6 50.1)">386.28</text>
<text x="193.3" y="63.1" transform="rotate(-90 193.3 63.1)">283.54</text>
<text x="158" y="75.9">165.00</text>
<text x="176.7" y="77.4" transform="rotate(-90 176.7 77.4)">37.49</text>
<text x="60.8" y="78.8">212.00</text>
<text x="129.6" y="84.5">314.00</text>
<text x="147.4" y="93.3">1409.79</text>
<text x="136.2" y="102.2">42.19</text>
<text x="150" y="131" transform="rotate(-90 150 131)">360.00</text>
<text x="24.9" y="143.4">125.00</text>
<text x="56.7" y="144.1">300.00</text>
<text x="150" y="150.3" transform="rotate(-90 150 150.3)">704.50</text>
<text x="16.4" y="166.4" transform="rotate(-90 16.4 166.4)">150.00</text>
<text x="187.8" y="166.7" transform="rotate(-90 187.8 166.7)">600.00</text>
<text x="104.6" y="171.3" transform="rotate(-90 104.6 171.3)">2612.00</text>
<text x="110.2" y="171.3" transform="rotate(-90 110.2 171.3)">2212.00</text>
<text x="57.2" y="177.5">400.00</text>
<text x="171" y="179.4">200.00</text>
<text x="144" y="186.1">731.21</text>
<text x="131.6" y="224.1">220.00</text>
</g>
<text font-size="4.6" x="41.1" y="107.9">Payload</text>
<text font-size="3.9" x="190.9" y="275.5">A4</text>
<text font-size="3.4" x="10.4" y="295.2">SOLIDWORKS Educational Product. For Instructional Use Only.</text>
<g font-size="3.2">
<text x="120.3" y="275">UNLESS OTHERWISE SPECIFIED:</text>
<text x="120.3" y="278.2">DIMENSIONS ARE IN MILLIMETERS</text>
</g>
<g font-size="2">
<text x="120.1" y="252">TITLE:</text>
<text x="75.6" y="285.6">WEIGHT: 7.7 kg +- 5%</text>
<text x="120.1" y="285.6">SCALE:1:25</text>
<text x="164.5" y="285.6">SHEET 1 OF 1</text>
</g>
</svg>
